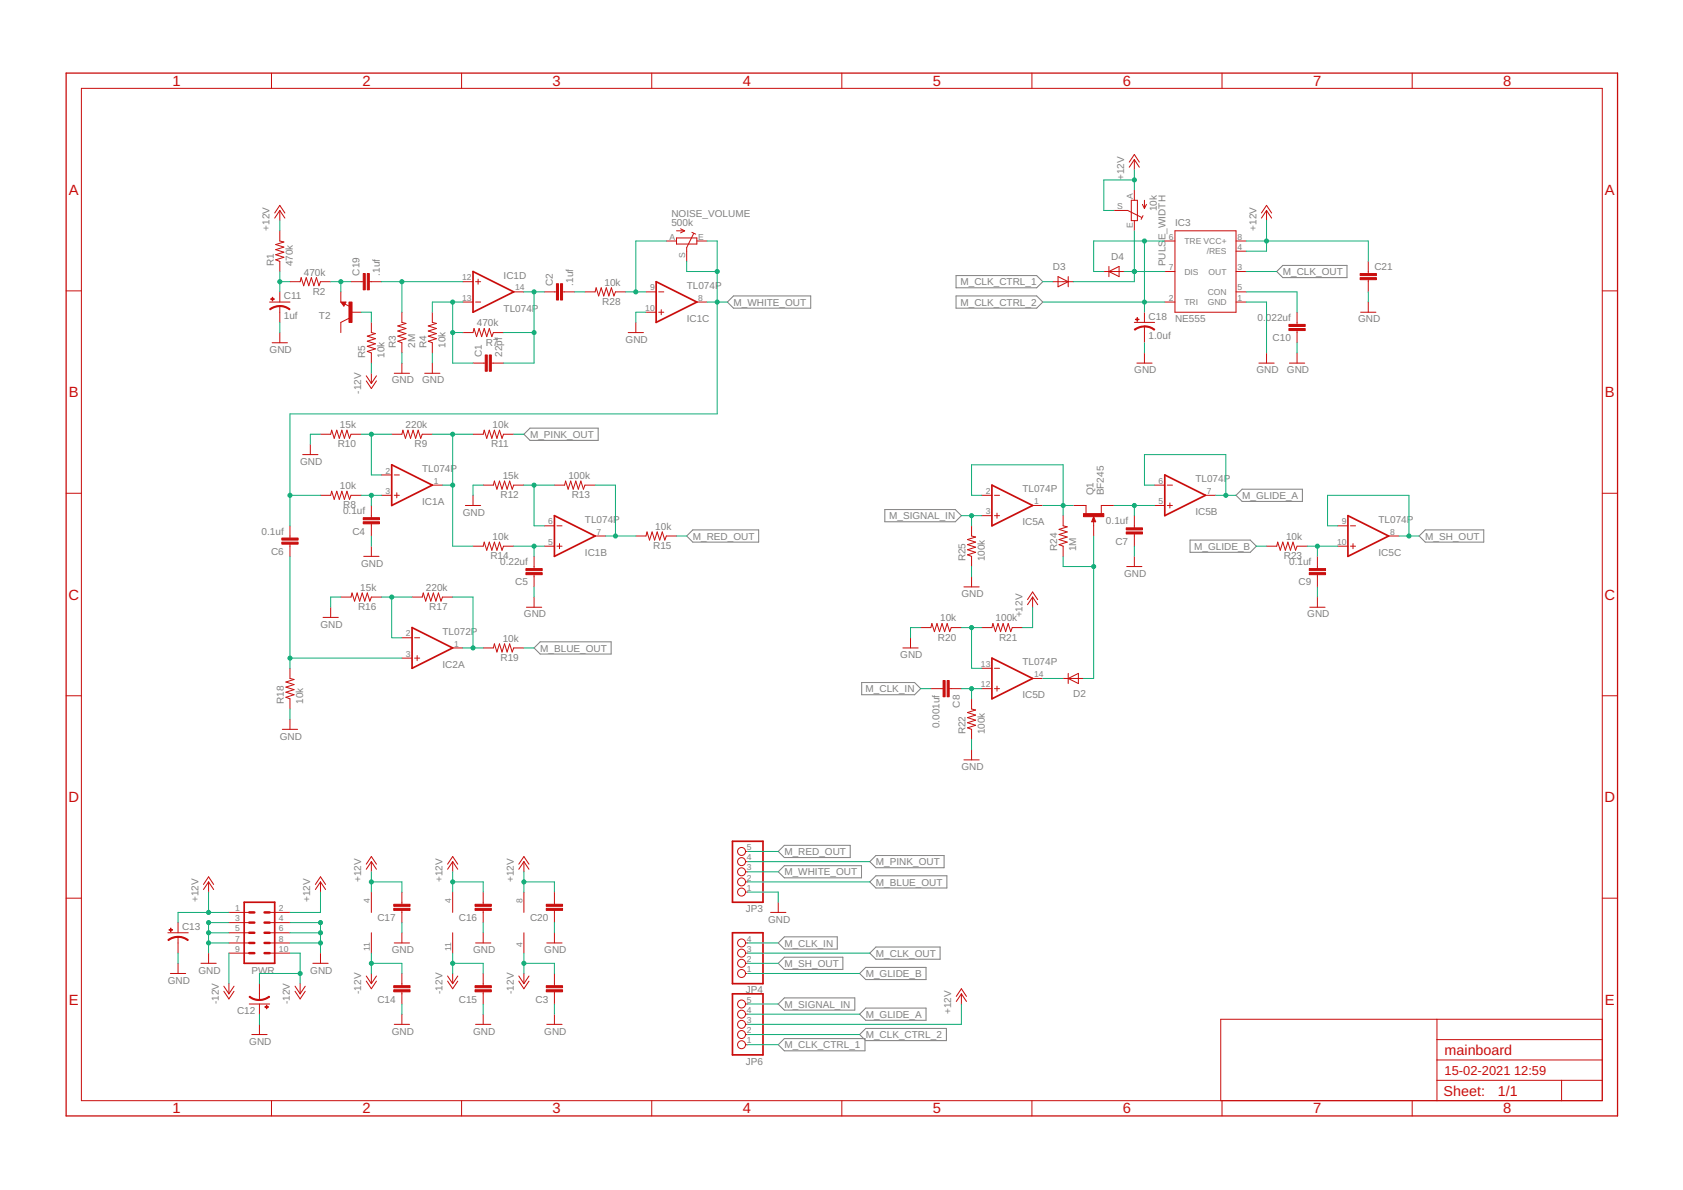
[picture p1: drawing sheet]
<svg xmlns="http://www.w3.org/2000/svg" width="420mm" height="297mm" viewBox="0 0 420 297" stroke-linecap="round" stroke-linejoin="round" font-family="sans-serif">
<g fill="none" stroke="#808080" stroke-width=".25">
<path d="M181.6 75.4l1.5-1.5h19.3v3h-19.3zM238.7 73.9h20.1l1.5 1.5-1.5 1.5h-20.1zM238.7 68.8h20.1l1.5 1.5-1.5 1.5h-20.1zM320.3 66.3h16v3h-16l-1.6-1.5zM130.8 108.4l1.5-1.5h17v3h-17zM173 132.3h16.4v3h-16.4l-1.6-1.5zM220.9 127.2h17.6l1.5 1.5-1.5 1.5h-17.6zM297.1 134.8h15l1.5 1.5-1.5 1.6h-15zM308.6 123.6l1.5-1.5h15v3.1h-15zM355.8 132.3h14.6v3h-14.6l-1.5-1.5zM134.9 160.2h17.7v3.1h-17.7l-1.6-1.6zM215.1 170.4h13.2l1.5 1.5-1.5 1.5h-13.2z"/>
<path d="M194.3 217.6l1.5-1.5h19.3v3h-19.3zM194.3 212.5l1.5-1.5h16.5v3.1h-16.5zM217.1 215.1l1.6-1.5h17v3h-17zM194.3 235.4l1.5-1.6h13.2v3.1h-13.2zM217.1 220.1l1.6-1.5h17.7v3.1h-17.7zM217.1 237.9l1.6-1.5h16v3h-16zM194.3 250.6l1.5-1.5h17.6v3h-17.6zM194.3 240.5l1.5-1.6h14.6v3.1h-14.6zM214.6 253.2l1.5-1.6h15.1v3.1h-15.1zM214.6 243l1.5-1.5h15.1v3h-15.1zM214.6 258.2l1.5-1.5h20.2v3.1h-20.2zM194.3 260.8l1.5-1.6h20.1v3.1h-20.1z"/>
</g>
<g fill="none" stroke="#c90d0c" stroke-width=".42">
<path d="M118.1 67.8l10.1 5.1-10.1 5zM163.8 70.3l10.2 5.1-10.2 5.1zM97.8 116l10.1 5.1-10.1 5.1zM290.8 118.6l10.1 5-10.1 5.1zM138.4 128.7l10.2 5.1-10.2 5.1zM247.6 121.1l10.2 5.1-10.2 5.1zM336.5 128.7l10.2 5.1-10.2 5.1zM102.9 156.7l10.1 5-10.1 5.1zM247.6 164.3l10.2 5.1-10.2 5zM182.9 210h7.6v15.2h-7.6zM61 225.2h7.6v15.3h-7.6zM182.9 232.8h7.6v12.7h-7.6z"/>
<path d="M182.9 248.1h7.6v15.2h-7.6z"/>
</g>
<g fill="none" stroke="#c90d0c" stroke-width=".25">
<path d="M67.8 18.2v3.9M115.2 18.2v3.9M162.7 18.2v3.9M210.2 18.2v3.9M257.6 18.2v3.9M305.1 18.2v3.9M352.6 18.2v3.9M20.3 22.1h379.7v252.6h-379.7zM283.2 39.8v2.6M283.2 39.8l1.2 1.9M283.2 39.8l-1.3 1.9M68.6 53.2l1.2-1.9 1.3 1.9"/>
<path d="M69.8 57.6v2.6l1.1 .2-2.1 .6 2.1 .7-2.1 .6 2.1 .6-2.1 .7 2.1 .6-2.1 .7 1 .3v2.6M69.8 52.5v2.6M69.8 52.5l1.3 1.9M69.8 52.5l-1.2 1.9M168.9 57.6h2M168.9 59.4h5.1v1.5h-5.1zM169.9 57.1l1 .5M170.9 57.6l-1 .5M172.7 58l1 .4M173.2 58.3l-1.8 3.5v3.4M278.1 52.5h3.4l3.6 1.8M281.9 40.5l1.3-1.9 1.2 1.9"/>
<path d="M282.4 50h1.6v5.1h-1.6zM283.2 47.5v2.5M283.2 55.1v2.5M285.2 51l.5 1M285.3 53.8l-.4 1M285.7 50v2M286.2 51l-.5 1M293.3 57.6h15.3v20.3h-15.3zM314.9 53.2l1.3-1.9 1.3 1.9M316.2 52.5l1.3 1.9M316.2 52.5l-1.3 1.9M316.2 52.5v2.6"/>
<path d="M16.5 72.6h3.8M67.3 75.4h5.1M69.8 72.9v2.5M69.8 76.4v4.1M72.4 70.3h2.5l.3-1 .6 2 .7-2 .6 2 .6-2 .7 2 .6-2 .6 2 .4-1h2.5M85.1 75.4h1.3l-.5 1zM85.1 72.9v2.5M86.1 75.9l1.2 .6M86.1 75.5h-.8l.6 .7 .2-.6h-.4l.2 .3M87.1 79.5l-2 1v2.5M87.6 77.9h2.6M87.6 70.3h3.1"/>
<path d="M92.2 70.3h3M100.3 77.9v2.6l1 .2-2 .7 2 .6-2 .6 2 .7-2 .6 2 .6-2 .7 1 .4v2.5M107.9 77.9v2.6l1 .2-2 .7 2 .6-2 .6 2 .7-2 .6 2 .6-2 .7 1 .4v2.5M115.5 75.4h2.6M115.5 70.3h2.6M118.7 75.4h1.3M118.7 70.3h1.3M119.4 69.7v1.3M128.2 72.9h2.6M135.9 72.9h3M140.4 72.9h3.1M146 72.9h2.6l.2-1.1 .7 2.1 .6-2.1 .6 2.1 .7-2.1 .6 2.1 .6-2.1 .7 2.1 .3-1h2.6"/>
<path d="M161.3 77.9h2.5M161.3 72.9h2.5M164.4 77.9h1.3M164.4 72.9h1.3M165.1 77.3v1.3M166.3 60.2h2.6M174 75.4h2.5M174 60.2h2.5M262.9 70.3h5M264.1 69l2.6 1.3-2.6 1.3zM266.7 69v2.6M275.6 67.8h5"/>
<path d="M276.8 67.8l2.6-1.3v2.5zM276.8 66.5v2.5M285.7 77.9v2.6M290.8 75.4h2.5M290.8 60.2h2.5M290.8 67.8h2.5M308.6 72.9h2.5M308.6 75.4h2.5M308.6 60.2h2.5M308.6 67.8h2.5M308.6 62.7h2.5M323.8 77.9v3.1"/>
<path d="M339.7 77.9h3.8M341.6 65.2v3.1M341.6 69.8v3.1M341.6 75.4v2.5M400 72.6h3.8M67.9 85.6h3.9M69.8 83v2.6M91.4 93.8l1.3 1.9M91.4 95.1l1.3 1.9 1.3-1.9M92.7 80.5v2.5l1 .3-2 .6 2 .6-2 .7 2 .6-2 .6 2 .7-2 .6 1 .4v2.5M92.7 93.2v2.5M94 93.8l-1.3 1.9"/>
<path d="M98.4 93.2h3.8M100.3 90.6v2.6M106 93.2h3.8M107.9 90.6v2.6M115.5 83h2.6l.2-1 .7 2 .6-2 .6 2 .7-2 .6 2 .7-2 .6 2 .4-1h2.5M118.1 90.6h3M122.7 90.6h3M156.8 83h3.8M158.7 80.5v2.5M283.2 80.5h5M283.8 90.6h3.8M285.7 81.5v4.1"/>
<path d="M285.7 88.1v2.5M314.3 90.6h3.8M316.2 88.1v2.5M321.9 90.6h3.8M323.8 82.5v3.1M323.8 88.1v2.5M75.6 113.5h3.8M77.5 110.9v2.6M80 108.4h2.5l.3-1 .6 2 .7-2 .6 2 .6-2 .7 2 .6-2 .6 2 .4-1h2.6M95.2 118.6h2.6M97.8 108.4h2.5l.3-1 .6 2 .7-2 .6 2 .6-2 .7 2 .6-2 .6 2 .4-1h2.5M98.4 118.6h1.3"/>
<path d="M118.1 108.4h2.5l.3-1 .6 2 .7-2 .6 2 .6-2 .7 2 .6-2 .6 2 .4-1h2.5M16.5 123.1h3.8M72.4 131.3v3M72.4 135.8v3.1M80 123.6h2.5l.3-1 .6 2.1 .7-2.1 .6 2.1 .6-2.1 .7 2.1 .6-2.1 .6 2.1 .4-1.1h2.6M90.8 138.9h3.8M92.7 126.2v3M92.7 130.7v3.1M92.7 136.3v2.6M95.2 123.6h2.6M98.4 123.6h1.3M99.1 123v1.3"/>
<path d="M107.9 121.1h2.6M116.2 126.2h3.8M118.1 136.3h2.5l.3-1 .6 2.1 .7-2.1 .6 2.1 .6-2.1 .7 2.1 .6-2.1 .6 2.1 .4-1.1h2.5M118.1 123.6v2.6M120.6 121.1h2.6l.2-1 .7 2 .6-2 .6 2 .7-2 .6 2 .6-2 .7 2 .3-1h2.6M133.3 138.9v3M135.9 136.3h2.5M135.9 131.3h2.5M138.4 121.1h2.5l.3-1 .6 2 .7-2 .6 2 .6-2 .7 2 .6-2 .6 2 .4-1h2.6M139 136.3h1.3M139 131.3h1.3M139.7 135.7v1.3"/>
<path d="M148.6 133.8h2.5M158.7 133.8h2.6l.2-1 .7 2 .6-2 .6 2 .7-2 .6 2 .6-2 .7 2 .3-1h2.6M242.5 131.3v2.5l1.1 .2-2.1 .7 2.1 .6-2.1 .7 2.1 .6-2.1 .6 2.1 .7-2.1 .6 1 .4v2.5M245.1 123.6h2.5M245.1 128.7h2.5M248.3 123.6h1.2M248.3 128.7h1.2M248.9 128.1v1.2M257.8 126.2h2.5M265.4 128.7v2.6l1 .2-2 .6 2 .7-2 .6 2 .6-2 .7 2 .6-2 .7 1 .3v2.6M267.9 126.2h3.2v2M273 129l.5 1.2h-1z"/>
<path d="M273 129v4.8M278.1 126.2h-3.2v2M283.2 128.7v3.1M283.2 133.3v3M283.2 138.9v2.5M288.2 121.1h2.6M288.2 126.2h2.6M291.4 121.1h1.3M291.4 126.2h1.3M292.1 125.5v1.3M300.9 123.6h2.6M316.2 136.3h2.5l.3-1 .6 2.1 .7-2.1 .6 2.1 .6-2.1 .7 2.1 .6-2.1 .6 2.1 .4-1.1h2.5"/>
<path d="M328.9 138.9v3M334 136.3h2.5M334 131.3h2.5M337.1 136.3h1.3M337.1 131.3h1.3M337.8 135.7v1.3M346.7 133.8h2.5M400 123.1h3.8M80.6 154.1h3.9M82.5 151.6v2.5M85.1 149h2.5l.3-1 .6 2.1 .7-2.1 .6 2.1 .6-2.1 .7 2.1 .6-2.1 .6 2.1 .4-1.1h2.5M100.3 159.2h2.6"/>
<path d="M102.9 149h2.5l.3-1 .6 2.1 .6-2.1 .6 2.1 .7-2.1 .6 2.1 .7-2.1 .6 2.1 .4-1.1h2.5M103.5 159.2h1.3M131.4 151.6h3.8M133.3 143.4v3.1M133.3 149v2.6M227.3 159.2v2.5M229.8 156.7h2.6l.2-1.1 .7 2.1 .6-2.1 .6 2.1 .7-2.1 .6 2.1 .7-2.1 .6 2.1 .4-1h2.5M240.6 146.5h3.9M242.5 144v2.5M245.1 156.7h2.5l.3-1.1 .6 2.1 .7-2.1 .6 2.1 .6-2.1 .7 2.1 .6-2.1 .6 2.1 .4-1h2.5M256.5 149.7l1.3-1.9 1.3 1.9M257.8 149l1.3 1.9"/>
<path d="M257.8 149l-1.3 1.9M257.8 149v2.6M281.3 141.4h3.8M327 151.6h3.8M328.9 143.4v3.1M328.9 149v2.6M16.5 173.7h3.8M72.4 166.8v2.6l1 .2-2 .6 2 .7-2 .6 2 .6-2 .7 2 .6-2 .7 1 .3v2.6M72.4 179.5v2.6M100.3 164.3h2.6M103.5 164.3h1.3M104.1 163.6v1.3"/>
<path d="M113 161.7h2.5M120.6 161.7h2.6l.2-1 .7 2.1 .6-2.1 .6 2.1 .7-2.1 .6 2.1 .6-2.1 .7 2.1 .3-1.1h2.6M225.4 161.7h3.8M232.4 171.9h3M237 171.9h3M242.5 174.4v2.6l1.1 .2-2.1 .7 2.1 .6-2.1 .6 2.1 .7-2.1 .6 2.1 .6-2.1 .7 1 .4v2.5M245.1 171.9h2.5M245.1 166.8h2.5M248.3 171.9h1.2M248.3 166.8h1.2M248.9 171.3v1.2M257.8 169.4h2.5"/>
<path d="M265.4 169.4h5.1M266.7 169.4l2.5-1.3v2.5zM266.7 168.1v2.5M400 173.7h3.8M70.5 182.1h3.8M240.6 189.7h3.9M242.5 187.1v2.6M91.4 215.7l1.3-1.9 1.3 1.9M92.7 215.1v2.5M92.7 215.1l1.3 1.9M92.7 215.1l-1.3 1.9M111.7 215.7l1.3-1.9 1.3 1.9"/>
<path d="M113 215.1v2.5M113 215.1l1.3 1.9M113 215.1l-1.3 1.9M129.5 215.7l1.3-1.9 1.3 1.9M130.8 215.1v2.5M130.8 215.1l1.3 1.9M130.8 215.1l-1.3 1.9M186.1 217.6h.6M186.1 215.1h.6M186.1 212.5h.6M16.5 224.2h3.8M41.9 232.8h5.1"/>
<path d="M44.4 230.3v2.5M44.4 233.8v4.1M50.8 220.8l1.3-1.9 1.2 1.9M52.1 220.1v2.6M52.1 237.9v2.6M52.1 220.1l1.2 1.9M52.1 220.1l-1.3 1.9M57.1 227.8h5.1M57.1 232.8h5.1M57.1 230.3h5.1M57.1 235.4h5.1M57.1 237.9h5.1"/>
<path d="M67.3 227.8h5.1M67.3 232.8h5.1M67.3 230.3h5.1M67.3 235.4h5.1M67.3 237.9h5.1M78.7 220.8l1.3-1.9 1.3 1.9M80 220.1v2.6M80 237.9v2.6M80 220.1l1.3 1.9M80 220.1l-1.3 1.9M92.7 222.7v5.1M92.7 232.8v5.1"/>
<path d="M98.4 235.4h3.8M100.3 222.7v3M100.3 227.2v3.1M100.3 232.8v2.6M113 222.7v5.1M113 232.8v5.1M118.7 235.4h3.8M120.6 222.7v3M120.6 227.2v3.1M120.6 232.8v2.6M130.8 222.7v5.1M130.8 232.8v5.1"/>
<path d="M136.5 235.4h3.8M138.4 222.7v3M138.4 227.2v3.1M138.4 232.8v2.6M186.1 222.7h.6M186.1 220.1h.6M186.1 235.4h.6M186.1 237.9h.6M192.4 227.8h3.8M194.3 225.2v2.6M400 224.2h3.8M42.5 243h3.9"/>
<path d="M44.4 240.5v2.5M50.2 240.5h3.8M55.9 246.2l1.2 1.9M55.9 247.4l1.2 1.9 1.3-1.9M57.1 245.5v2.6M58.4 246.2l-1.3 1.9M62.2 250.6h5.1M62.9 258.2h3.8M64.8 245.5v4.1M64.8 250.6v2.6M64.8 255.7v2.5M73.7 246.2l1.2 1.9"/>
<path d="M73.7 247.4l1.2 1.9 1.3-1.9M74.9 245.5v2.6M76.2 246.2l-1.3 1.9M78.1 240.5h3.8M91.4 243.6l1.3 1.9M91.4 244.9l1.3 1.9 1.3-1.9M92.7 243v2.5M94 243.6l-1.3 1.9M98.4 255.7h3.8M100.3 243v3M100.3 247.6v3M100.3 253.2v2.5"/>
<path d="M111.7 243.6l1.3 1.9M111.7 244.9l1.3 1.9 1.3-1.9M113 243v2.5M114.3 243.6l-1.3 1.9M118.7 255.7h3.8M120.6 243v3M120.6 247.6v3M120.6 253.2v2.5M129.5 243.6l1.3 1.9M129.5 244.9l1.3 1.9 1.3-1.9M130.8 243v2.5M132.1 243.6l-1.3 1.9"/>
<path d="M136.5 255.7h3.8M138.4 243v3M138.4 247.6v3M138.4 253.2v2.5M186.1 250.6h.6M186.1 240.5h.6M186.1 243h.6M186.1 258.2h.6M186.1 255.7h.6M186.1 253.2h.6M238.7 248.7l1.3-1.9 1.3 1.9M240 248.1l1.3 1.9"/>
<path d="M240 248.1l-1.3 1.9M240 248.1v2.5M358.7 254.4v20.3M358.7 259.5h41.3M400 254.4h-95.2v20.3M67.8 274.7v3.9M115.2 274.7v3.9M162.7 274.7v3.9M186.1 260.8h.6M210.2 274.7v3.9M257.6 274.7v3.9M305.1 274.7v3.9"/>
<path d="M352.6 274.7v3.9M358.7 269.7h41.3M358.7 264.6h41.3M389.8 269.7v5"/>
<circle cx="185.1" cy="217.6" r=".99"/>
<circle cx="185.1" cy="215.1" r=".99"/>
<circle cx="185.1" cy="212.5" r=".99"/>
<circle cx="185.1" cy="220.1" r=".99"/>
<circle cx="185.1" cy="222.7" r=".99"/>
<circle cx="185.1" cy="237.9" r=".99"/>
<circle cx="185.1" cy="235.4" r=".99"/>
<circle cx="185.1" cy="253.2" r=".99"/>
<circle cx="185.1" cy="255.7" r=".99"/>
<circle cx="185.1" cy="243" r=".99"/>
<circle cx="185.1" cy="240.5" r=".99"/>
<circle cx="185.1" cy="250.6" r=".99"/>
<circle cx="185.1" cy="258.2" r=".99"/>
<circle cx="185.1" cy="260.8" r=".99"/>
</g>
<g fill="#c90d0c" stroke="#c90d0c" stroke-width=".25">
<path d="M122.2 88.6h.5v4.1h-.5z"/>
<path d="M121.1 88.6h.5v4.1h-.5z"/>
<path d="M90.7 129.2h4v.5h-4z"/>
<path d="M90.7 130.2h4v.5h-4z"/>
<path d="M131.3 141.9h4.1v.5h-4.1z"/>
<path d="M131.3 142.9h4.1v.5h-4.1z"/>
<path d="M70.4 134.3h4v.5h-4z"/>
<path d="M70.4 135.3h4v.5h-4z"/>
<path d="M270.5 128.2h5.1v.8h-5.1z"/>
<path d="M281.2 131.8h4v.5h-4z"/>
<path d="M281.2 132.8h4v.5h-4z"/>
<path d="M235.4 169.9h.5v4h-.5z"/>
<path d="M236.5 169.9h.5v4h-.5z"/>
<path d="M326.9 141.9h4v.5h-4z"/>
<path d="M326.9 142.9h4v.5h-4z"/>
<path d="M321.8 81h4v.5h-4z"/>
<path d="M321.8 82h4v.5h-4z"/>
<path d="M66.1 251.3h.9v.1h-.9z"/>
<path d="M66.5 250.9h.1v.9h-.1z"/>
<path d="M42.2 232.1h.9v.1h-.9z"/>
<path d="M42.6 231.7h.1v.9h-.1z"/>
<path d="M98.3 246h4.1v.5h-4.1z"/>
<path d="M98.3 247.1h4.1v.5h-4.1z"/>
<path d="M118.6 246h4.1v.5h-4.1z"/>
<path d="M118.6 247.1h4.1v.5h-4.1z"/>
<path d="M118.6 225.7h4.1v.5h-4.1z"/>
<path d="M118.6 226.7h4.1v.5h-4.1z"/>
<path d="M98.3 225.7h4.1v.5h-4.1z"/>
<path d="M98.3 226.7h4.1v.5h-4.1z"/>
<path d="M283.5 79.7h.9v.1h-.9z"/>
<path d="M283.8 79.3h.2v.9h-.2z"/>
<path d="M67.6 74.6h.9v.1h-.9z"/>
<path d="M68 74.2h.1v.9h-.1z"/>
<path d="M91.7 68.3h.5v4h-.5z"/>
<path d="M90.7 68.3h.5v4h-.5z"/>
<path d="M87.1 75.4h.8v5.1h-.8z"/>
<path d="M139.9 70.8h.5v4.1h-.5z"/>
<path d="M138.9 70.8h.5v4.1h-.5z"/>
<path d="M136.4 246h4v.5h-4z"/>
<path d="M136.4 247.1h4v.5h-4z"/>
<path d="M136.4 225.7h4v.5h-4z"/>
<path d="M136.4 226.7h4v.5h-4z"/>
<path d="M339.6 69.3h4v.5h-4z"/>
<path d="M339.6 68.3h4v.5h-4z"/>
</g>
<path d="M16.5 18.2h387.3v260.4h-387.3zM273 129.3l-.2 .8h.5l-.3-.6" fill="none" stroke="#c90d0c" stroke-width=".32"/>
<g fill="#c90d0c" stroke="#c90d0c" stroke-width=".25">
<path d="M62.4 248.7l1.3 .7 1.1 .1v.2l-1.9-.4-.7-.4z" fill-rule="evenodd"/>
<path d="M64.8 249.5l1-.2 1.4-.6 .1 .2-1.7 .8h-.8z" fill-rule="evenodd"/>
<path d="M44.4 233.7l1.4 .2 1.2 .7-.1 .2-.9-.5-1.6-.3z" fill-rule="evenodd"/>
<path d="M41.9 234.6l1.2-.7 1.3-.2v.3l-1.5 .3-.8 .5z" fill-rule="evenodd"/>
<path d="M285.7 81.3l1.4 .3 1.2 .6-.2 .2-1.4-.7-1-.1z" fill-rule="evenodd"/>
<path d="M283.2 82.2l1.2-.6 1.3-.2v.2l-1 .1-1.4 .7z" fill-rule="evenodd"/>
<path d="M69.8 76.3l1.4 .2 1.2 .7-.1 .1-1.4-.7-1.1-.1z" fill-rule="evenodd"/>
<path d="M67.3 77.1l1.2-.6 1.3-.2v.2l-1 .2-1.3 .6z" fill-rule="evenodd"/>
</g>
<path d="M62.2 237.9h1.3M62.2 235.4h1.3M62.2 232.8h1.3M62.2 230.3h1.3M62.2 227.8h1.3M66 237.9h1.3M66 235.4h1.3M66 232.8h1.3M66 230.3h1.3M66 227.8h1.3" fill="none" stroke="#c90d0c" stroke-width=".61"/>
<g fill="none" stroke="#0dab76" stroke-width=".25">
<path d="M69.8 55.1v2.5M283.2 42.4v5.1M283.2 57.6v12.7h-15.3M283.2 44.9h-7.6v7.6h2.5M316.2 55.1v7.6h-5.1M69.8 67.8v5.1M69.8 70.3h2.6M82.5 70.3h5.1M85.1 70.3v2.6M90.2 77.9h2.5v2.6M95.2 70.3h20.3M100.3 70.3v7.6"/>
<path d="M113 75.4v15.2h5.1M115.5 75.4h-7.6v2.5M130.8 72.9h5.1M133.3 72.9v17.7h-7.6M143.5 72.9h2.5M156.2 72.9h5.1M161.3 77.9h-2.6v2.6M166.3 60.2h-7.6v12.7M171.4 65.2v2.6h7.6M176.5 60.2h2.5v43.1h-106.6v28M176.5 75.4h5.1M260.3 70.3h2.6"/>
<path d="M260.3 75.4h30.5M280.6 67.8h10.2M285.7 60.2v17.7M290.8 60.2h-17.8v7.6h2.6M311.1 75.4h5.1v12.7M311.1 60.2h30.5v5M311.1 72.9h12.7v5M311.1 67.8h7.6M341.6 72.9v2.5M69.8 80.5v2.5M92.7 90.6v2.6M100.3 88.1v2.5"/>
<path d="M107.9 88.1v2.5M113 83h2.5M125.7 83h7.6M285.7 85.6v2.5M323.8 85.6v2.5M80 108.4h-2.5v2.5M90.2 108.4h7.6M92.7 108.4v10.2h2.5M107.9 108.4h10.2M113 108.4v27.9h5.1M128.2 108.4h2.6M72.4 138.9v27.9"/>
<path d="M72.4 123.6h7.6M90.2 123.6h5M92.7 123.6v2.6M92.7 133.8v2.5M110.5 121.1h2.5M120.6 121.1h-2.5v2.5M128.2 136.3h7.7M130.8 121.1h7.6M133.3 121.1v10.2h2.6M133.3 136.3v2.6M148.6 121.1h5v12.7M151.1 133.8h7.6"/>
<path d="M168.9 133.8h2.5M240 128.7h5.1M242.5 128.7v2.6M245.1 123.6h-2.6v-7.6h22.9v12.7M260.3 126.2h7.6M265.4 138.9v2.5h7.6M273 133.8v35.6h-2.5M278.1 126.2h10.1M283.2 126.2v2.5M283.2 136.3v2.6M288.2 121.1h-2.5v-7.6h20.3v10.1M303.5 123.6h5.1"/>
<path d="M313.6 136.3h2.6M326.3 136.3h7.7M328.9 136.3v2.6M334 131.3h-2.6v-7.7h20.3v10.2M349.2 133.8h5.1M85.1 149h-2.6v2.6M95.2 149h7.7M97.8 149v10.2h2.5M113 149h5.1v12.7M133.3 146.5v2.5M229.8 156.7h-2.5v2.5M240 156.7h5.1"/>
<path d="M242.5 141.4v2.6M242.5 156.7v10.1h2.6M257.8 151.6v5.1h-2.6M328.9 146.5v2.5M72.4 177v2.5M72.4 164.3h27.9M115.5 161.7h5.1M130.8 161.7h2.5M229.8 171.9h2.6M240 171.9h5.1M242.5 171.9v2.5M260.3 169.4h5.1"/>
<path d="M242.5 184.6v2.5M92.7 217.6v5.1M113 217.6v5.1M130.8 217.6v5.1M186.7 217.6h7.6M186.7 215.1h30.4M186.7 212.5h7.6M44.4 237.9v2.6M52.1 222.7v5.1M52.1 235.4h5M52.1 232.8h5M57.1 237.9v7.6"/>
<path d="M57.1 230.3h-5v7.6M57.1 227.8h-12.7v2.5M72.4 237.9h2.5v7.6M72.4 230.3h7.6v7.6M72.4 235.4h7.6M72.4 232.8h7.6M80 222.7v5.1h-7.6M92.7 237.9v5.1M92.7 220.1h7.6v2.6M100.3 230.3v2.5M113 237.9v5.1M113 220.1h7.6v2.6"/>
<path d="M120.6 230.3v2.5M130.8 237.9v5.1M130.8 220.1h7.6v2.6M138.4 230.3v2.5M186.7 237.9h30.4M186.7 220.1h30.4M186.7 222.7h7.6v2.5M186.7 235.4h7.6M64.8 253.2v2.5M74.9 243h-10.1v2.5M92.7 240.5h7.6v2.5M100.3 250.6v2.6"/>
<path d="M113 240.5h7.6v2.5M120.6 250.6v2.6M130.8 240.5h7.6v2.5M138.4 250.6v2.6M186.7 243h27.9M186.7 240.5h7.6M186.7 250.6h7.6M186.7 253.2h27.9M186.7 258.2h27.9M240 250.6v5.1h-53.3M186.7 260.8h7.6"/>
</g>
<g fill="#0dab76" stroke="#0dab76" stroke-width=".25">
<circle cx="74.9" cy="243" r=".51"/>
<circle cx="92.7" cy="240.5" r=".51"/>
<circle cx="113" cy="240.5" r=".51"/>
<circle cx="130.8" cy="240.5" r=".51"/>
<circle cx="316.2" cy="60.2" r=".51"/>
<circle cx="52.1" cy="227.8" r=".51"/>
<circle cx="92.7" cy="220.1" r=".51"/>
<circle cx="113" cy="220.1" r=".51"/>
<circle cx="283.2" cy="44.9" r=".51"/>
<circle cx="130.8" cy="220.1" r=".51"/>
<circle cx="69.8" cy="70.3" r=".51"/>
<circle cx="80" cy="235.4" r=".51"/>
<circle cx="80" cy="232.8" r=".51"/>
<circle cx="80" cy="230.3" r=".51"/>
<circle cx="52.1" cy="235.4" r=".51"/>
<circle cx="52.1" cy="232.8" r=".51"/>
<circle cx="52.1" cy="230.3" r=".51"/>
<circle cx="179" cy="75.4" r=".51"/>
<circle cx="179" cy="67.8" r=".51"/>
<circle cx="72.4" cy="123.6" r=".51"/>
<circle cx="92.7" cy="123.6" r=".51"/>
<circle cx="92.7" cy="108.4" r=".51"/>
<circle cx="113" cy="108.4" r=".51"/>
<circle cx="113" cy="121.1" r=".51"/>
<circle cx="133.3" cy="121.1" r=".51"/>
<circle cx="153.6" cy="133.8" r=".51"/>
<circle cx="133.3" cy="136.3" r=".51"/>
<circle cx="72.4" cy="164.3" r=".51"/>
<circle cx="97.8" cy="149" r=".51"/>
<circle cx="118.1" cy="161.7" r=".51"/>
<circle cx="265.4" cy="126.2" r=".51"/>
<circle cx="242.5" cy="128.7" r=".51"/>
<circle cx="242.5" cy="156.7" r=".51"/>
<circle cx="242.5" cy="171.9" r=".51"/>
<circle cx="273" cy="141.4" r=".51"/>
<circle cx="283.2" cy="126.2" r=".51"/>
<circle cx="306" cy="123.6" r=".51"/>
<circle cx="328.9" cy="136.3" r=".51"/>
<circle cx="351.7" cy="133.8" r=".51"/>
<circle cx="285.7" cy="60.2" r=".51"/>
<circle cx="285.7" cy="75.4" r=".51"/>
<circle cx="283.2" cy="67.8" r=".51"/>
<circle cx="85.1" cy="70.3" r=".51"/>
<circle cx="100.3" cy="70.3" r=".51"/>
<circle cx="113" cy="75.4" r=".51"/>
<circle cx="113" cy="83" r=".51"/>
<circle cx="133.3" cy="83" r=".51"/>
<circle cx="133.3" cy="72.9" r=".51"/>
<circle cx="158.7" cy="72.9" r=".51"/>
</g>
<g font-size="3.7" fill="#c90d0c">
<text x="43" y="21.4">1</text>
<text x="90.5" y="21.4">2</text>
<text x="138" y="21.4">3</text>
<text x="185.4" y="21.4">4</text>
<text x="232.9" y="21.4">5</text>
<text x="280.3" y="21.4">6</text>
<text x="327.8" y="21.4">7</text>
<text x="375.3" y="21.4">8</text>
<text x="17.2" y="48.6">A</text>
<text x="400.7" y="48.6">A</text>
<text x="17.2" y="99.2">B</text>
<text x="400.7" y="99.2">B</text>
<text x="17.1" y="149.7">C</text>
<text x="400.6" y="149.7">C</text>
<text x="17.1" y="200.2">D</text>
<text x="400.6" y="200.2">D</text>
<text x="17.2" y="250.8">E</text>
<text x="400.7" y="250.8">E</text>
<text x="43" y="277.9">1</text>
<text x="90.5" y="277.9">2</text>
<text x="138" y="277.9">3</text>
<text x="185.4" y="277.9">4</text>
<text x="232.9" y="277.9">5</text>
<text x="280.3" y="277.9">6</text>
<text x="327.8" y="277.9">7</text>
<text x="375.3" y="277.9">8</text>
</g>
<g font-size="3.6" fill="#c90d0c">
<text x="360.6" y="263.3">mainboard</text>
<text x="360.4" y="273.6">Sheet:</text>
<text x="374" y="273.5">1/1</text>
</g>
<g font-size="3.2" fill="#c90d0c">
<text x="360.6" y="268.4">15-02-2021</text>
<text x="378" y="268.4">12:59</text>
</g>
<g font-size="2.5" fill="#808080">
<text x="280.6" y="44.9" transform="rotate(-90 280.6 44.9)">+12V</text>
<text x="288.8" y="52.7" transform="rotate(-90 288.8 52.7)">10k</text>
<text x="67.3" y="57.6" transform="rotate(-90 67.3 57.6)">+12V</text>
<text x="167.6" y="56.3">500k</text>
<text x="167.6" y="54.2">NOISE_VOLUME</text>
<text x="290.9" y="60" transform="rotate(-90 290.9 60)">E_WIDTH</text>
<text x="293.3" y="56.3">IC3</text>
<text x="313.7" y="57.6" transform="rotate(-90 313.7 57.6)">+12V</text>
<text x="277.4" y="65">D4</text>
<text x="68.3" y="66.5" transform="rotate(-90 68.3 66.5)">R1</text>
<text x="73.1" y="66.5" transform="rotate(-90 73.1 66.5)">470k</text>
<text x="75.9" y="68.8">470k</text>
<text x="89.8" y="68.8" transform="rotate(-90 89.8 68.8)">C19</text>
<text x="94.9" y="68.8" transform="rotate(-90 94.9 68.8)">.1uf</text>
<text x="125.7" y="69.7">IC1D</text>
<text x="138" y="71.3" transform="rotate(-90 138 71.3)">C2</text>
<text x="143.1" y="71.3" transform="rotate(-90 143.1 71.3)">.1uf</text>
<text x="150.9" y="71.3">10k</text>
<text x="239.8" y="71.2">M_CLK_CTRL_1</text>
<text x="262.9" y="67.3">D3</text>
<text x="290.9" y="66.5" transform="rotate(-90 290.9 66.5)">PULS</text>
<text x="320.3" y="68.7">M_CLK_OUT</text>
<text x="343.1" y="67.4">C21</text>
<text x="70.9" y="74.8">C11</text>
<text x="78.1" y="73.6">R2</text>
<text x="125.7" y="77.9">TL074P</text>
<text x="150.4" y="76.1">R28</text>
<text x="171.4" y="72.1">TL074P</text>
<text x="183.1" y="76.3">M_WHITE_OUT</text>
<text x="239.8" y="76.3">M_CLK_CTRL_2</text>
<text x="70.9" y="79.6">1uf</text>
<text x="79.6" y="79.7">T2</text>
<text x="119" y="81.5">470k</text>
<text x="171.4" y="80.3">IC1C</text>
<text x="286.7" y="79.8">C18</text>
<text x="293.3" y="80.5">NE555</text>
<text x="314" y="80.1">0.022uf</text>
<text x="339.1" y="80.5">GND</text>
<text x="67.3" y="88.1">GND</text>
<text x="91.2" y="89.4" transform="rotate(-90 91.2 89.4)">R5</text>
<text x="96" y="89.4" transform="rotate(-90 96 89.4)">10k</text>
<text x="98.8" y="86.8" transform="rotate(-90 98.8 86.8)">R3</text>
<text x="103.6" y="86.8" transform="rotate(-90 103.6 86.8)">2M</text>
<text x="106.4" y="86.8" transform="rotate(-90 106.4 86.8)">R4</text>
<text x="111.2" y="86.8" transform="rotate(-90 111.2 86.8)">10k</text>
<text x="120.3" y="89.1" transform="rotate(-90 120.3 89.1)">C1</text>
<text x="121.3" y="86.3">R7</text>
<text x="125.3" y="89.1" transform="rotate(-90 125.3 89.1)">22pf</text>
<text x="156.2" y="85.5">GND</text>
<text x="286.7" y="84.7">1.0uf</text>
<text x="317.7" y="85.2">C10</text>
<text x="97.8" y="95.7">GND</text>
<text x="105.4" y="95.7">GND</text>
<text x="283.2" y="93.2">GND</text>
<text x="313.7" y="93.2">GND</text>
<text x="321.3" y="93.2">GND</text>
<text x="90.2" y="98.2" transform="rotate(-90 90.2 98.2)">-12V</text>
<text x="84.9" y="106.9">15k</text>
<text x="101.3" y="106.9">220k</text>
<text x="123" y="106.9">10k</text>
<text x="84.3" y="111.7">R10</text>
<text x="103.5" y="111.7">R9</text>
<text x="122.6" y="111.7">R11</text>
<text x="132.3" y="109.3">M_PINK_OUT</text>
<text x="74.9" y="116">GND</text>
<text x="105.4" y="117.8">TL074P</text>
<text x="125.5" y="119.6">15k</text>
<text x="141.9" y="119.6">100k</text>
<text x="84.9" y="122.1">10k</text>
<text x="125" y="124.4">R12</text>
<text x="142.7" y="124.4">R13</text>
<text x="255.2" y="122.9">TL074P</text>
<text x="273" y="123.6" transform="rotate(-90 273 123.6)">Q1</text>
<text x="275.6" y="123.6" transform="rotate(-90 275.6 123.6)">BF245</text>
<text x="298.4" y="120.3">TL074P</text>
<text x="310.1" y="124.5">M_GLIDE_A</text>
<text x="85.6" y="128.3">0.1uf</text>
<text x="85.7" y="126.9">R8</text>
<text x="105.4" y="126.1">IC1A</text>
<text x="115.6" y="128.7">GND</text>
<text x="146" y="130.5">TL074P</text>
<text x="222" y="129.6">M_SIGNAL_IN</text>
<text x="255.2" y="131.1">IC5A</text>
<text x="276.1" y="130.9">0.1uf</text>
<text x="298.4" y="128.6">IC5B</text>
<text x="344.1" y="130.5">TL074P</text>
<text x="65.3" y="133.4">0.1uf</text>
<text x="88" y="133.4">C4</text>
<text x="123" y="134.8">10k</text>
<text x="163.1" y="137.1">R15</text>
<text x="163.6" y="132.3">10k</text>
<text x="173" y="134.7">M_RED_OUT</text>
<text x="263.9" y="137.6" transform="rotate(-90 263.9 137.6)">R24</text>
<text x="268.7" y="137.6" transform="rotate(-90 268.7 137.6)">1M</text>
<text x="278.5" y="136">C7</text>
<text x="298.1" y="137.2">M_GLIDE_B</text>
<text x="321.1" y="134.8">10k</text>
<text x="355.8" y="134.7">M_SH_OUT</text>
<text x="67.7" y="138.5">C6</text>
<text x="90.2" y="141.4">GND</text>
<text x="122.4" y="139.6">R14</text>
<text x="124.9" y="141">0.22uf</text>
<text x="146" y="138.8">IC1B</text>
<text x="241" y="140.1" transform="rotate(-90 241 140.1)">R25</text>
<text x="245.8" y="140.1" transform="rotate(-90 245.8 140.1)">100k</text>
<text x="280.6" y="144">GND</text>
<text x="320.5" y="139.6">R23</text>
<text x="321.8" y="141">0.1uf</text>
<text x="344.1" y="138.8">IC5C</text>
<text x="89.9" y="147.5">15k</text>
<text x="106.3" y="147.5">220k</text>
<text x="128.6" y="146.1">C5</text>
<text x="240" y="149">GND</text>
<text x="324.2" y="146.1">C9</text>
<text x="89.4" y="152.3">R16</text>
<text x="107.2" y="152.3">R17</text>
<text x="130.8" y="154.1">GND</text>
<text x="234.7" y="155.1">10k</text>
<text x="248.6" y="155.1">100k</text>
<text x="255.2" y="154.1" transform="rotate(-90 255.2 154.1)">+12V</text>
<text x="326.4" y="154.1">GND</text>
<text x="80" y="156.7">GND</text>
<text x="110.5" y="158.4">TL072P</text>
<text x="125.5" y="160.2">10k</text>
<text x="234.2" y="159.9">R20</text>
<text x="249.4" y="159.9">R21</text>
<text x="110.5" y="166.7">IC2A</text>
<text x="125" y="165">R19</text>
<text x="134.9" y="162.6">M_BLUE_OUT</text>
<text x="224.8" y="164.3">GND</text>
<text x="255.2" y="166.1">TL074P</text>
<text x="216.1" y="172.8">M_CLK_IN</text>
<text x="267.9" y="173.9">D2</text>
<text x="70.9" y="175.7" transform="rotate(-90 70.9 175.7)">R18</text>
<text x="75.7" y="175.7" transform="rotate(-90 75.7 175.7)">10k</text>
<text x="239.6" y="176.6" transform="rotate(-90 239.6 176.6)">C8</text>
<text x="255.2" y="174.3">IC5D</text>
<text x="69.8" y="184.6">GND</text>
<text x="234.5" y="181.8" transform="rotate(-90 234.5 181.8)">0.001uf</text>
<text x="241" y="183.3" transform="rotate(-90 241 183.3)">R22</text>
<text x="245.8" y="183.3" transform="rotate(-90 245.8 183.3)">100k</text>
<text x="240" y="192.2">GND</text>
<text x="195.8" y="213.4">M_RED_OUT</text>
<text x="218.7" y="216">M_PINK_OUT</text>
<text x="90.2" y="220.1" transform="rotate(-90 90.2 220.1)">+12V</text>
<text x="110.5" y="220.1" transform="rotate(-90 110.5 220.1)">+12V</text>
<text x="128.3" y="220.1" transform="rotate(-90 128.3 220.1)">+12V</text>
<text x="195.8" y="218.5">M_WHITE_OUT</text>
<text x="218.7" y="221">M_BLUE_OUT</text>
<text x="49.5" y="225.2" transform="rotate(-90 49.5 225.2)">+12V</text>
<text x="77.5" y="225.2" transform="rotate(-90 77.5 225.2)">+12V</text>
<text x="186.2" y="227.6">JP3</text>
<text x="45.5" y="232.2">C13</text>
<text x="94.2" y="229.9">C17</text>
<text x="114.5" y="229.9">C16</text>
<text x="132.3" y="229.9">C20</text>
<text x="191.7" y="230.3">GND</text>
<text x="97.8" y="237.9">GND</text>
<text x="118.1" y="237.9">GND</text>
<text x="135.9" y="237.9">GND</text>
<text x="195.8" y="236.3">M_CLK_IN</text>
<text x="218.7" y="238.8">M_CLK_OUT</text>
<text x="41.9" y="245.5">GND</text>
<text x="49.5" y="243">GND</text>
<text x="62.8" y="243">PWR</text>
<text x="77.5" y="243">GND</text>
<text x="195.8" y="241.3">M_SH_OUT</text>
<text x="216.1" y="243.9">M_GLIDE_B</text>
<text x="54.6" y="250.6" transform="rotate(-90 54.6 250.6)">-12V</text>
<text x="72.4" y="250.6" transform="rotate(-90 72.4 250.6)">-12V</text>
<text x="90.2" y="248.1" transform="rotate(-90 90.2 248.1)">-12V</text>
<text x="94.2" y="250.2">C14</text>
<text x="110.5" y="248.1" transform="rotate(-90 110.5 248.1)">-12V</text>
<text x="114.5" y="250.2">C15</text>
<text x="128.3" y="248.1" transform="rotate(-90 128.3 248.1)">-12V</text>
<text x="133.7" y="250.2">C3</text>
<text x="186.2" y="248">JP4</text>
<text x="195.8" y="251.5">M_SIGNAL_IN</text>
<text x="59.2" y="253">C12</text>
<text x="216.1" y="254">M_GLIDE_A</text>
<text x="237.5" y="253.2" transform="rotate(-90 237.5 253.2)">+12V</text>
<text x="62.2" y="260.8">GND</text>
<text x="97.8" y="258.2">GND</text>
<text x="118.1" y="258.2">GND</text>
<text x="135.9" y="258.2">GND</text>
<text x="195.8" y="261.7">M_CLK_CTRL_1</text>
<text x="216.1" y="259.1">M_CLK_CTRL_2</text>
<text x="186.2" y="265.7">JP6</text>
</g>
<g font-size="2.1" fill="#808080">
<text x="278.9" y="52.2">S</text>
<text x="282.8" y="49.6" transform="rotate(-90 282.8 49.6)">A</text>
<text x="167.1" y="59.8">A</text>
<text x="174.3" y="59.8">E</text>
<text x="282.8" y="56.8" transform="rotate(-90 282.8 56.8)">E</text>
<text x="291.8" y="59.8">6</text>
<text x="308.9" y="59.8">8</text>
<text x="171.1" y="64.5" transform="rotate(-90 171.1 64.5)">S</text>
<text x="295.7" y="60.9">TRE VCC+</text>
<text x="301.2" y="63.5">/RES</text>
<text x="308.9" y="62.3">4</text>
<text x="115.4" y="70">12</text>
<text x="291.8" y="67.4">7</text>
<text x="295.7" y="68.5">DIS</text>
<text x="301.7" y="68.5">OUT</text>
<text x="308.9" y="67.4">3</text>
<text x="115.4" y="75">13</text>
<text x="128.6" y="72.5">14</text>
<text x="161.1" y="77.6">10</text>
<text x="162.3" y="72.5">9</text>
<text x="174.3" y="75">8</text>
<text x="291.8" y="75">2</text>
<text x="295.7" y="76.2">TRI</text>
<text x="301.5" y="76.2">GND</text>
<text x="301.5" y="73.6">CON</text>
<text x="308.9" y="75">1</text>
<text x="308.9" y="72.5">5</text>
<text x="96.2" y="118.2">2</text>
<text x="96.2" y="123.3">3</text>
<text x="108.3" y="120.7">1</text>
<text x="246.1" y="123.3">2</text>
<text x="258.1" y="125.8">1</text>
<text x="289.3" y="120.7">6</text>
<text x="289.3" y="125.8">5</text>
<text x="301.3" y="123.3">7</text>
<text x="136.9" y="130.9">6</text>
<text x="246.1" y="128.4">3</text>
<text x="335" y="130.9">9</text>
<text x="136.9" y="136">5</text>
<text x="148.9" y="133.4">7</text>
<text x="333.8" y="136">10</text>
<text x="347" y="133.4">8</text>
<text x="101.3" y="158.8">2</text>
<text x="113.4" y="161.4">1</text>
<text x="101.3" y="163.9">3</text>
<text x="244.9" y="166.5">13</text>
<text x="244.9" y="171.5">12</text>
<text x="258.1" y="169">14</text>
<text x="186.5" y="214.7">4</text>
<text x="186.5" y="212.2">5</text>
<text x="186.5" y="219.8">2</text>
<text x="186.5" y="217.2">3</text>
<text x="58.7" y="227.4">1</text>
<text x="69.6" y="227.4">2</text>
<text x="92.3" y="225.4" transform="rotate(-90 92.3 225.4)">4</text>
<text x="112.7" y="225.4" transform="rotate(-90 112.7 225.4)">4</text>
<text x="130.4" y="225.4" transform="rotate(-90 130.4 225.4)">8</text>
<text x="186.5" y="222.3">1</text>
<text x="58.7" y="229.9">3</text>
<text x="58.7" y="232.5">5</text>
<text x="69.6" y="229.9">4</text>
<text x="69.6" y="232.5">6</text>
<text x="58.7" y="235">7</text>
<text x="58.7" y="237.6">9</text>
<text x="69.6" y="235">8</text>
<text x="69.6" y="237.6">10</text>
<text x="92.3" y="237.4" transform="rotate(-90 92.3 237.4)">11</text>
<text x="112.7" y="237.4" transform="rotate(-90 112.7 237.4)">11</text>
<text x="130.4" y="236.4" transform="rotate(-90 130.4 236.4)">4</text>
<text x="186.5" y="237.6">3</text>
<text x="186.5" y="235">4</text>
<text x="186.5" y="242.6">1</text>
<text x="186.5" y="240.1">2</text>
<text x="186.5" y="250.3">5</text>
<text x="186.5" y="257.9">2</text>
<text x="186.5" y="255.3">3</text>
<text x="186.5" y="252.8">4</text>
<text x="186.5" y="260.4">1</text>
</g>
</svg>
